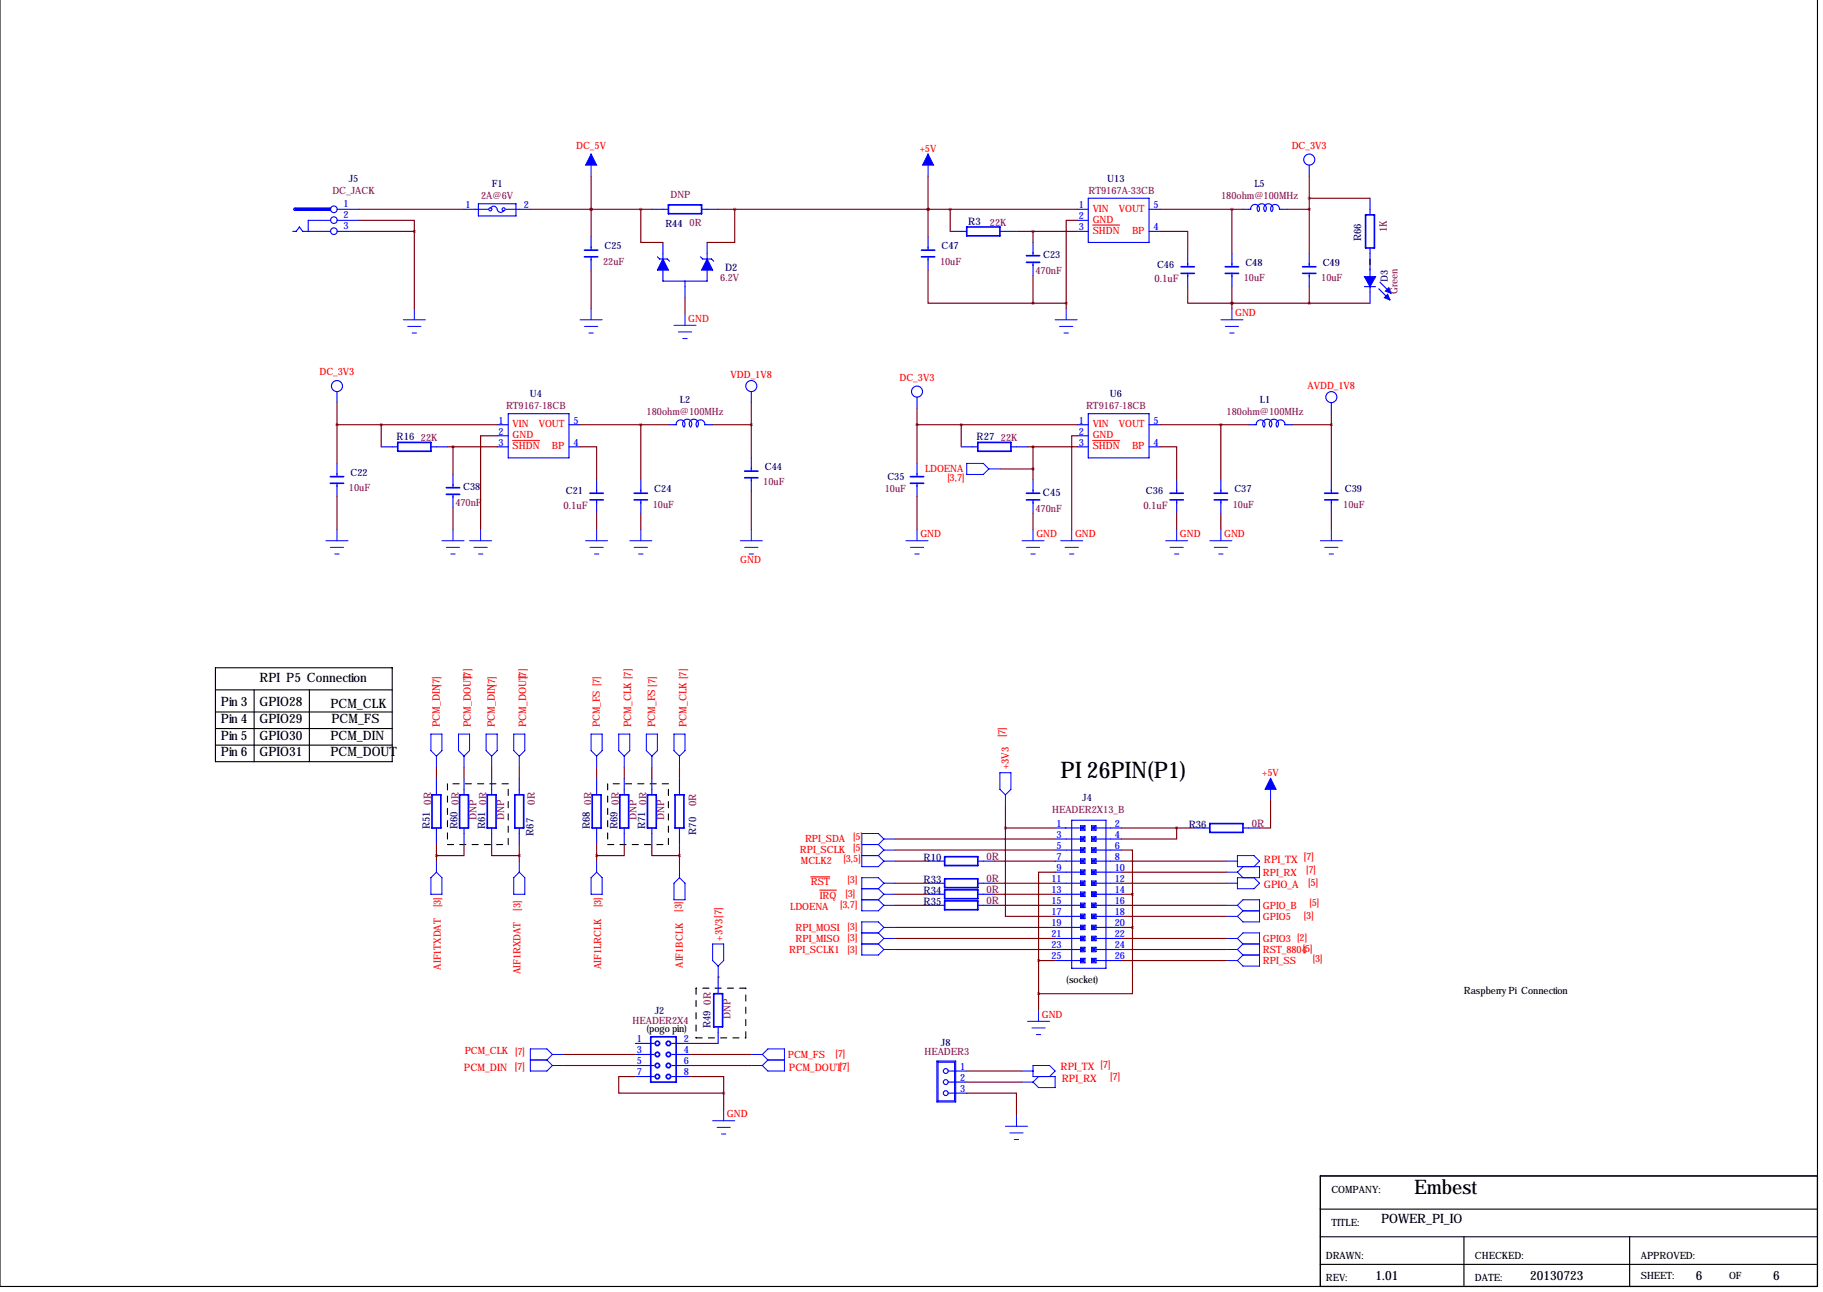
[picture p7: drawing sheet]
<svg xmlns="http://www.w3.org/2000/svg" width="419mm" height="297mm" viewBox="0 0 419 297" stroke-linecap="round" stroke-linejoin="round" font-family="sans-serif">
<g fill="none" stroke="#000" stroke-width=".25">
<path d="M417.8 -.1v295.9h-417.8v-295.9M49.5 158.6h40.7M49.5 153.5h40.7v21.6h-40.7zM58.4 158.6v16.5M71.1 158.6v16.5M49.5 163.7h40.7M49.5 167.5h40.7M49.5 171.3h40.7M303.5 278h114.3M417.8 270.4h-114.3v25.4M303.5 284.3h114.3M303.5 290.7h114.3"/>
<path d="M336.5 284.3v11.5M374.6 284.3v11.5"/>
</g>
<path d="M102.9 180.2v14M102.9 194.2h13.9M116.8 194.2v-14M116.8 180.2h-13.9M139.7 180.2v14M139.7 194.2h14M153.7 194.2v-14M153.7 180.2h-14M160 227.2v11.4M160 238.6h11.4M171.4 238.6v-11.4M171.4 227.2h-11.4" fill="none" stroke="#000" stroke-width=".25" stroke-dasharray="1.4 1.4"/>
<g fill="none" stroke="#00f" stroke-width=".25">
<path d="M301 38v2.5M67.3 53.2h.8l.7-1 .8 1h6.3M67.6 48l8.3-.1v.5h-8.1l-.2-.1zM75.9 50.7h-5v2.5M77.5 48.1h5M77.5 50.7h5M77.5 53.2h5M106.7 48.1h5.6M110 46.8h8.6v2.8h-8.6zM112.8 47.9a.87 .87 0 0 1 1-.4 .87 .87 0 0 1 .6 .9l.3 .3 .5 .1 .6-.4M116.3 48.1h5.6M135.9 54.5v3"/>
<path d="M135.9 59v3.1M149.9 48.1h3.8M151.1 59l.5 .5h1.8l.5 .6M152.4 55.7v8.9h10.2v-8.9M161 59l.5 .5h2.1l.5 .6M161.3 48.1h3.8M213.4 54.5v3M213.4 59v3.1M218.4 53.2h3.8M229.9 53.2h3.8M237.5 55.7v3.1M247.6 48.1h2.6"/>
<path d="M247.6 50.7h2.6M247.6 53.2h2.6M250.2 45.6h14v10.1h-14zM264.2 48.1h2.5M264.2 53.2h2.5M273 58.3v3M283.2 58.3v3M285.8 48.1h1.7a1.02 1.02 0 0 1 1.3-1.1 1.02 1.02 0 0 1 .5 1.6M289.3 48.6a1.07 1.07 0 0 1 0-1.4 1.07 1.07 0 0 1 1.5 0 1.07 1.07 0 0 1 0 1.4M290.8 48.6a1.07 1.07 0 0 1 0-1.4 1.07 1.07 0 0 1 1.5 0 1.07 1.07 0 0 1 .1 1.4M295.9 48.1h-1.8a1.02 1.02 0 0 0-1.3-1.1 1.02 1.02 0 0 0-.5 1.6M301 58.3v3"/>
<path d="M315 45.6v3.8M315 57v12.7M157.5 64.6v3.8M237.5 60.3v3.1M273 62.9v3M283.2 62.9v3M301 62.9v3M313.7 65.9h2.5M317 66.4l2.5 2.5M317.2 64.9l2.6 2.5M77.5 90v2.6M114.3 97.6h2.5"/>
<path d="M116.8 95.1h14v10.2h-14zM130.8 97.6h2.5M153.7 97.6l1.8 .1a1.02 1.02 0 0 1 1.2-1.1 1.02 1.02 0 0 1 .6 1.6M157.2 98.2a1.07 1.07 0 0 1 0-1.5 1.07 1.07 0 0 1 1.5 0 1.07 1.07 0 0 1 .1 1.5 1.06 1.06 0 0 1 0-1.5 1.06 1.06 0 0 1 1.5 0 1.06 1.06 0 0 1 0 1.5M162 97.7a1.02 1.02 0 0 0-1.2-1.1 1.02 1.02 0 0 0-.6 1.6M162.1 97.6h1.7M172.7 90v2.6M210.8 91.3v2.5M247.6 97.6h2.6M250.2 95.1h14v10.2h-14zM264.2 97.6h2.5M287 97.6l1.8 .1a1.02 1.02 0 0 1 1.3-1.1 1.02 1.02 0 0 1 .5 1.6"/>
<path d="M290.6 98.2a1.07 1.07 0 0 1 0-1.5 1.07 1.07 0 0 1 1.5 0 1.07 1.07 0 0 1 0 1.5M292.1 98.2a1.07 1.07 0 0 1 0-1.5 1.07 1.07 0 0 1 1.5 0 1.07 1.07 0 0 1 0 1.5M297.2 97.6l-1.8 .1a1.02 1.02 0 0 0-1.3-1.1 1.02 1.02 0 0 0-.5 1.6M306.1 92.6v2.5M77.5 106.5v3.1M77.5 111.1v3.1M87.6 102.7h3.8M99.1 102.7h3.8M104.1 109.1v3M104.1 113.7v3M114.3 100.2h2.5M114.3 102.7h2.5"/>
<path d="M130.8 102.7h2.5M137.2 110.3v3.1M137.2 114.9v3.1M147.3 110.3v3.1M147.3 114.9v3.1M172.7 105.3v3M172.7 109.8v3.1M210.8 106.5v3.1M210.8 111.1v3.1M221 102.7h3.8M232.4 102.7h3.8M237.5 110.3v3.1"/>
<path d="M237.5 114.9v3.1M247.6 100.2h2.6M247.6 102.7h2.6M264.2 102.7h2.5M270.5 110.3v3.1M270.5 114.9v3.1M280.7 110.3v3.1M280.7 114.9v3.1M306.1 110.3v3.1M306.1 114.9v3.1M100.3 178.9v3.8M106.7 178.9v3.8"/>
<path d="M113 178.9v3.8M119.4 178.9v3.8M137.2 178.9v3.8M143.5 178.9v3.8M149.9 178.9v3.8M156.2 178.9v3.8M100.3 190.4v3.8M106.7 190.4v3.8M113 190.4v3.8M119.4 190.4v3.8M137.2 190.4v3.8M143.5 190.4v3.8"/>
<path d="M149.9 190.4v3.8M156.2 190.4v3.8M213.4 198h3.8M224.8 198h3.8M242.6 190.4h5.6M242.6 198h5.8M242.6 192.9h5.8M242.6 195.4h5.8M246.4 188.6h7.9v34h-7.9zM248.4 189.9h1v1h-1zM248.4 192.4h1v1h-1zM248.4 194.9h1v1h-1z"/>
<path d="M248.4 197.5h1v1h-1zM251 189.9h1v1h-1zM251 192.4h1v1h-1zM251 194.9h1v1h-1zM251 197.5h1v1h-1zM252 190.4h5.8M252 198h5.8M252 192.9h5.8M252 195.4h5.8M274.3 190.4h3.8M285.8 190.4h3.8M213.4 203.1h3.8"/>
<path d="M213.4 205.6h3.8M213.4 208.1h3.8M224.8 203.1h3.8M224.8 205.6h3.8M224.8 208.1h3.8M242.6 203.1h5.8M242.6 205.6h5.8M242.6 208.1h5.8M242.6 200.5h5.8M242.6 210.7h5.8M242.6 213.2h5.8M242.6 215.8h5.8"/>
<path d="M242.6 218.3h5.8M248.4 200h1v1h-1zM248.4 202.6h1v1h-1zM248.4 205.1h1v1h-1zM248.4 207.6h1v1h-1zM248.4 210.2h1v1h-1zM248.4 212.7h1v1h-1zM248.4 215.3h1v1h-1zM248.4 217.8h1v1h-1zM251 200h1v1h-1zM251 202.6h1v1h-1zM251 205.1h1v1h-1z"/>
<path d="M251 207.6h1v1h-1zM251 210.2h1v1h-1zM251 212.7h1v1h-1zM251 215.3h1v1h-1zM251 217.8h1v1h-1zM252 203.1h5.8M252 205.6h5.8M252 208.1h5.8M252 200.5h5.8M252 210.7h5.8M252 213.2h5.8M252 215.8h5.8"/>
<path d="M252 218.3h5.8M146 239.9h4.4M154.4 239.9h4.3M165.1 224.6v3.9M165.1 236.1v3.8M242.6 220.8h5.8M248.4 220.3h1v1h-1zM251 220.3h1v1h-1zM252 220.8h5.8M146 242.4h4.4M146 245h4.4M146 247.5h4.4"/>
<path d="M154.4 242.4h4.3M154.4 245h4.3M154.4 247.5h4.3M215.4 244h4.3v9.4h-4.3zM215.6 244.2h3.9v8.9h-3.9zM217.9 246.2h4.3M217.9 248.8h4.3M217.9 251.3h4.3"/>
<circle cx="301" cy="36.7" r="1.27"/>
<circle cx="76.8" cy="53.1" r=".76"/>
<circle cx="76.8" cy="50.6" r=".76"/>
<circle cx="76.8" cy="48.1" r=".76"/>
<circle cx="112.7" cy="48.1" r=".36"/>
<circle cx="115.8" cy="48.1" r=".36"/>
<circle cx="77.5" cy="88.8" r="1.27"/>
<circle cx="172.7" cy="88.8" r="1.27"/>
<circle cx="210.8" cy="90" r="1.27"/>
<circle cx="306.1" cy="91.3" r="1.27"/>
<circle cx="217.4" cy="248.8" r=".56"/>
<circle cx="217.4" cy="251.3" r=".56"/>
<circle cx="217.4" cy="246.2" r=".56"/>
</g>
<path d="M251.2 51.7h6.2M117.9 101.3h6.2M251.2 101.3h6.2M186.4 201.6h4.4M188.5 204.6h3.8" fill="none" stroke="#f00" stroke-width=".25"/>
<g fill="#00f" stroke="#00f" stroke-width=".25">
<path d="M152.4 59.5l1.3 2.6h-2.6z"/>
<path d="M162.6 59.5l1.2 2.6h-2.5z"/>
<path d="M67.8 47.9h8.1v.5h-8.1z"/>
<path d="M313.7 63.6h1.3v2.3z"/>
<path d="M315 63.6h1.2l-1.2 2.3z"/>
<path d="M318.5 66.9l.8-.7 .5 1.2z"/>
<path d="M318.3 68.4l.7-.7 .5 1.2z"/>
<path d="M251.2 190.1h.5v.5h-.5z"/>
<path d="M248.7 190.1h.5v.5h-.5z"/>
<path d="M251.2 192.6h.5v.6h-.5z"/>
<path d="M248.7 192.6h.5v.6h-.5z"/>
<path d="M251.2 195.2h.5v.5h-.5z"/>
<path d="M248.7 195.2h.5v.5h-.5z"/>
<path d="M251.2 197.7h.5v.5h-.5z"/>
<path d="M248.7 197.7h.5v.5h-.5z"/>
<path d="M251.2 200.3h.5v.5h-.5z"/>
<path d="M248.7 200.3h.5v.5h-.5z"/>
<path d="M251.2 202.8h.5v.5h-.5z"/>
<path d="M248.7 202.8h.5v.5h-.5z"/>
<path d="M251.2 205.3h.5v.6h-.5z"/>
<path d="M248.7 205.3h.5v.6h-.5z"/>
<path d="M251.2 207.9h.5v.5h-.5z"/>
<path d="M248.7 207.9h.5v.5h-.5z"/>
<path d="M251.2 210.4h.5v.5h-.5z"/>
<path d="M248.7 210.4h.5v.5h-.5z"/>
<path d="M251.2 213h.5v.5h-.5z"/>
<path d="M248.7 213h.5v.5h-.5z"/>
<path d="M251.2 215.5h.5v.5h-.5z"/>
<path d="M248.7 215.5h.5v.5h-.5z"/>
<path d="M251.2 218h.5v.6h-.5z"/>
<path d="M248.7 218h.5v.6h-.5z"/>
<path d="M251.2 220.6h.5v.5h-.5z"/>
<path d="M248.7 220.6h.5v.5h-.5z"/>
</g>
<g fill="none" stroke="#00f" stroke-width=".38">
<path d="M134.4 59h3M134.4 57.5h3M153.7 47.1h7.6v2h-7.6zM211.8 59h3.1M211.8 57.5h3.1M222.2 52.2h7.7v2h-7.7zM236 58.8h3M313.9 49.4h2.1v7.6h-2.1zM236 60.3h3M271.5 62.9h3.1M271.5 61.3h3.1M281.7 62.9h3"/>
<path d="M281.7 61.3h3M299.5 62.9h3M299.5 61.3h3M75.9 111.1h3.1M75.9 109.6h3.1M91.4 101.7h7.7v2h-7.7zM102.6 113.7h3.1M102.6 112.1h3.1M135.6 114.9h3.1M135.6 113.4h3.1M145.8 114.9h3M145.8 113.4h3"/>
<path d="M171.2 109.8h3M171.2 108.3h3M209.3 111.1h3M209.3 109.6h3M224.8 101.7h7.6v2h-7.6zM236 114.9h3M236 113.4h3M269 114.9h3M269 113.4h3M279.1 114.9h3.1M279.1 113.4h3.1M304.5 114.9h3.1"/>
<path d="M304.5 113.4h3.1M99.3 182.7h2v7.7h-2zM105.7 182.7h2v7.7h-2zM112 182.7h2v7.7h-2zM118.4 182.7h2v7.7h-2zM136.1 182.7h2.1v7.7h-2.1zM142.5 182.7h2v7.7h-2zM148.8 182.7h2.1v7.7h-2.1zM155.2 182.7h2v7.7h-2zM217.2 197h7.6v2h-7.6zM278.1 189.3h7.7v2.1h-7.7zM217.2 202h7.6v2.1h-7.6z"/>
<path d="M217.2 204.6h7.6v2h-7.6zM217.2 207.1h7.6v2.1h-7.6zM149.6 238.4h5.8v10.4h-5.8zM164.1 228.5h2v7.6h-2z"/>
<circle cx="151.1" cy="239.9" r=".51"/>
<circle cx="153.7" cy="239.9" r=".51"/>
<circle cx="151.1" cy="242.4" r=".51"/>
<circle cx="151.1" cy="247.5" r=".51"/>
<circle cx="151.1" cy="245" r=".51"/>
<circle cx="153.7" cy="242.4" r=".51"/>
<circle cx="153.7" cy="247.5" r=".51"/>
<circle cx="153.7" cy="245" r=".51"/>
</g>
<g fill="none" stroke="#00f" stroke-width=".23">
<path d="M135.9 35.4v5.1M213.4 35.4v5.1M92.7 73.5h5.1M93.7 75h3.1M94.7 76.6h1.1M95.2 71v2.5M133.3 73.5h5.1M134.4 75h3M135.4 76.6h1M135.9 71v2.5M154.9 74.8h5.1M156 76.3h3"/>
<path d="M157 77.8h1M157.5 72.2v2.6M242.6 73.5h5M243.6 75h3M244.6 76.6h1M245.1 71v2.5M280.7 73.5h5.1M281.7 75h3M282.7 76.6h1M283.2 71v2.5M222.2 106.5h3.9l1.2 1.3-1.2 1.3h-3.9zM227.3 107.8h2.6"/>
<path d="M74.9 124.3h5.1M75.9 125.8h3.1M77 127.4h1M77.5 121.8v2.5M101.6 124.3h5.1M102.6 125.8h3.1M103.6 127.4h1M104.1 121.8v2.5M107.9 124.3h5.1M109 125.8h3M110 127.4h1M110.5 121.8v2.5"/>
<path d="M134.6 124.3h5.1M135.6 125.8h3.1M136.7 127.4h1M137.2 121.8v2.5M144.8 124.3h5.1M145.8 125.8h3M146.8 127.4h1M147.3 121.8v2.5M170.2 124.3h5.1M171.2 125.8h3M172.2 127.4h1M172.7 121.8v2.5"/>
<path d="M208.3 124.3h5.1M209.3 125.8h3M210.3 127.4h1M210.8 121.8v2.5M234.9 124.3h5.1M236 125.8h3M237 127.4h1M237.5 121.8v2.5M243.8 124.3h5.1M244.9 125.8h3M245.9 127.4h1M246.4 121.8v2.5"/>
<path d="M268 124.3h5M269 125.8h3M270 127.4h1M270.5 121.8v2.5M278.1 124.3h5.1M279.1 125.8h3.1M280.2 127.4h1M280.7 121.8v2.5M303.5 124.3h5.1M304.5 125.8h3.1M305.6 127.4h1M306.1 121.8v2.5"/>
<path d="M99.1 168.8h2.5v3.8l-1.3 1.2-1.2-1.2zM100.3 173.8v2.6M105.4 168.8h2.5v3.8l-1.2 1.2-1.3-1.2zM106.7 173.8v2.6M111.8 168.8h2.5v3.8l-1.3 1.2-1.2-1.2zM113 173.8v2.6M118.1 168.8h2.5v3.8l-1.2 1.2-1.3-1.2zM119.4 173.8v2.6M135.9 168.8h2.5v3.8l-1.2 1.2-1.3-1.2zM137.2 173.8v2.6M142.2 168.8h2.6v3.8l-1.3 1.2-1.3-1.2zM143.5 173.8v2.6"/>
<path d="M148.6 168.8h2.5v3.8l-1.2 1.2-1.3-1.2zM149.9 173.8v2.6M154.9 168.8h2.6v3.8l-1.3 1.2-1.3-1.2zM156.2 173.8v2.6M229.9 177.7h2.5v3.8l-1.3 1.2-1.2-1.2zM292.1 178.9v5.1M100.3 198v2.5M119.4 198v2.5M137.2 198v2.5M156.2 199.2v2.6M198.1 194.2h3.8M198.1 196.7h3.8"/>
<path d="M201.9 194.2l1.3 1.2M201.9 196.7l1.3 1.3M203.2 192.9h2.5M203.2 192.9l-1.3 1.3M203.2 192.9l-1.3-1.3h-3.8v7.6h3.8l1.3-1.2M203.2 195.4h2.5M203.2 195.4l-1.3 1.3M203.2 198h2.5M231.1 182.7v2.6M281.9 198h2.6M285.8 199.2l-1.3 1.3M288.3 199.2l1.3-1.2-1.3-1.3h-3.8v2.5h5.1v2.6h-5.1v2.5h3.8l1.3-1.2-1.3-1.3"/>
<path d="M100.3 200.5l1.3 1.3v3.8h-2.5v-3.8zM118.1 201.8l1.3-1.3 1.2 1.3v3.8h-2.5zM137.2 200.5l1.2 1.3v3.8h-2.5v-3.8zM156.2 201.8l1.3 1.3v3.8h-2.6v-3.8zM163.8 217h2.6v3.8l-1.3 1.3-1.3-1.3zM198.1 217h3.8M198.1 214.5h3.8M198.1 204.3h3.8M198.1 206.9h3.8M201.9 214.5l1.3 1.3M201.9 217l1.3 1.3M201.9 204.3l1.3 1.3"/>
<path d="M201.9 206.9l1.3 1.2M203.2 205.6h2.5M203.2 203.1l-1.3-1.3h-3.8v7.6h3.8l1.3-1.3M203.2 213.2l-1.3-1.3h-3.8v7.7h3.8l1.3-1.3M203.2 215.8h2.5M203.2 215.8l-1.3 1.2M203.2 213.2h2.5M203.2 213.2l-1.3 1.3M203.2 218.3h2.5M203.2 203.1h2.5M203.2 203.1l-1.3 1.2M203.2 205.6l-1.3 1.3"/>
<path d="M203.2 208.1h2.5M281.9 215.8h2.6M281.9 218.3h2.6M281.9 203.1h2.6M281.9 208.1h2.6M281.9 210.7h2.6M281.9 200.5h2.6M284.5 215.8l1.3-1.3h3.8v7.6h-3.8l-1.3-1.3M284.5 208.1l1.3-1.2h3.8v5h-3.8l-1.3-1.2M284.5 218.3l1.3 1.3M284.5 215.8l1.3 1.2M284.5 208.1l1.3 1.3"/>
<path d="M284.5 200.5l1.3 1.3M285.8 217h3.8M285.8 219.6h3.8M285.8 209.4h3.8M285.8 219.6l-1.3 1.2M285.8 217l-1.3 1.3M285.8 209.4l-1.3 1.3M165.1 222.1v2.5M236.2 234.8h5.1M237.2 236.3h3.1M238.3 237.9h1M238.8 232.3v2.5"/>
<path d="M281.9 220.8h2.6M121.9 243.7h3.8M125.7 243.7l1.3 1.3M127 242.4h2.5M127 242.4l-1.3-1.2h-3.8v5h3.8l1.3-1.2M127 242.4l-1.3 1.3M127 245h2.5M163.8 257.7h5.1M164.8 259.2h3.1M166.4 255.1v2.6M172.7 242.4h2.6M172.7 245h2.6"/>
<path d="M175.3 242.4l1.2 1.3M175.3 242.4l1.2-1.2h3.8v5h-3.8l-1.2-1.2M176.5 243.7h3.8M176.5 243.7l-1.2 1.3M231.1 258.9h5.1M233.7 256.4v2.5M234.9 246.2h2.6M234.9 248.8h2.6M238.8 247.5l-1.3 1.3M241.3 247.5l1.3-1.3-1.3-1.2h-3.8v2.5h5.1v2.5h-3.8l-1.3-1.2M165.9 260.7h1M232.2 260.5h3"/>
<path d="M233.2 262h1"/>
</g>
<g fill="#00f" stroke="#00f" stroke-width=".23">
<path d="M135.9 35.4l1.3 2.6h-2.6z"/>
<path d="M213.4 35.4l1.2 2.6h-2.5z"/>
<path d="M292.1 178.9l1.3 2.6h-2.6z"/>
</g>
<g fill="none" stroke="#800000" stroke-width=".25">
<path d="M82.5 50.7h12.7v2.5M82.5 53.2h12.7M82.5 48.1h24.2M95.2 53.2v17.8M121.9 48.1h28M135.9 48.1h.1M135.9 40.5v14M147.3 48.1v7.6h5.1M165.1 48.1h82.5M168.9 48.1v7.6h-6.3M213.4 48.1h.1M213.4 40.5v14"/>
<path d="M218.4 48.1v5.1M233.7 53.2h13.9M237.5 53.2v2.5M247.6 50.7h-2.5v19M266.7 53.2h6.3v5.1M266.7 48.1h19.1M283.2 48.1v10.2M295.9 48.1h5.1M301 40.5v17.8M301 45.6h14M315 59.5v1.3M135.9 62.1v8.9"/>
<path d="M157.5 68.4v3.8M213.4 62.1v7.6h24.1M237.5 63.4v6.3M237.5 69.7h7.6M245.1 69.7v1.3M273 65.9v3.8h10.2M283.2 69.7h.1M283.2 69.7h31.8M283.2 65.9v5.1M301 65.9v3.8M77.5 92.6v13.9M77.5 97.6h36.8"/>
<path d="M87.6 97.6v5.1M133.3 97.6h20.4M147.3 97.6v12.7M163.8 97.6h8.9M172.7 92.6v12.7M210.8 93.8v12.7M210.8 97.6h36.8M221 97.6v5.1M266.7 97.6h20.3M280.7 97.6v12.7M297.2 97.6h8.9M306.1 95.1v15.2"/>
<path d="M77.5 114.2v7.6M102.9 102.7h11.4M104.1 102.7v6.4M104.1 116.7v5.1M114.3 100.2h-3.8v21.6M133.3 102.7h3.9v7.6M137.2 118v3.8M147.3 118v3.8M172.7 112.9v8.9M210.8 114.2v7.6M229.9 107.8h7.6M236.2 102.7h11.4"/>
<path d="M237.5 102.7v7.6M237.5 118v3.8M247.6 100.2h-1.2v21.6M266.7 102.7h3.8v7.6M270.5 118v3.8M280.7 118v3.8M306.1 118v3.8M100.3 176.4v2.5M106.7 176.4v2.5M113 176.4v2.5M119.4 176.4v2.5M137.2 176.4v2.5"/>
<path d="M143.5 176.4v2.5M149.9 176.4v2.5M156.2 176.4v2.5M100.3 194.2v3.8M106.7 194.2v2.5h-6.4M113 194.2v2.5h6.4M119.4 194.2v3.8M137.2 194.2v3.8M143.5 194.2v2.5h-6.3M149.9 194.2v2.5h6.3M156.2 194.2v5M205.7 198h7.7"/>
<path d="M205.7 192.9h36.9M205.7 195.4h36.9M228.6 198h14M231.1 190.4v20.3h11.5M231.1 185.3v5.1M231.1 190.4h11.5M257.8 195.4h2.5v10.2M257.8 198h24.1M257.8 190.4h16.5M270.5 190.4v2.5h-12.7M292.1 184v6.4h-2.5M205.7 208.1h7.7"/>
<path d="M205.7 218.3h36.9M205.7 215.8h36.9M205.7 203.1h7.7M205.7 205.6h7.7M205.7 213.2h36.9M228.6 208.1h14M228.6 203.1h14M228.6 205.6h14M242.6 200.5h-3.8v20.3M257.8 208.1h24.1M257.8 210.7h24.1M257.8 218.3h24.1"/>
<path d="M257.8 215.8h24.1M257.8 203.1h24.1M257.8 205.6h2.5M257.8 213.2h2.5M257.8 200.5h24.1M260.3 213.2v15.3h-21.5M260.3 205.6v7.6M158.7 239.9h6.4M165.1 224.6h.1M238.8 220.8h3.8M238.8 220.8v11.5M257.8 220.8h24.1"/>
<path d="M129.5 242.4h16.5M129.5 245h16.5M146 247.5h-3.8v3.8h24.2M158.7 247.5h7.7v3.8M158.7 242.4h14M158.7 245h14M166.4 251.3v3.8M222.2 251.3h11.5v5.1M222.2 246.2h12.7M222.2 248.8h12.7"/>
</g>
<path d="M238.7 220.8a.05 .05 0 0 0 .1 0 .05 .05 0 0 0-.1 0zM238.7 228.5a.05 .05 0 0 0 .1 0 .05 .05 0 0 0-.1 0zM260.3 205.6a.05 .05 0 0 0 .1 0 .05 .05 0 0 0-.1 0zM260.3 213.2a.05 .05 0 0 0 .1 0 .05 .05 0 0 0-.1 0zM104.1 102.7a.05 .05 0 0 0 .1 0 .05 .05 0 0 0-.1 0zM87.6 97.6a.05 .05 0 0 0 .1 0 .05 .05 0 0 0-.1 0zM218.4 48.1a.05 .05 0 0 0 .1 0 .05 .05 0 0 0-.1 0zM166.3 251.3a.05 .05 0 0 0 .1 0 .05 .05 0 0 0-.1 0zM77.4 97.6a.05 .05 0 0 0 .1 0 .05 .05 0 0 0-.1 0zM213.3 48.1a.05 .05 0 0 0 .1 0 .05 .05 0 0 0-.1 0zM213.3 48.1a.05 .05 0 0 0 .1 0 .05 .05 0 0 0-.1 0zM231.1 190.4a.05 .05 0 0 0 .1 0 .05 .05 0 0 0-.1 0zM306 97.6a.05 .05 0 0 0 .1 0 .05 .05 0 0 0-.1 0zM95.2 53.2a.05 .05 0 0 0 .1 0 .05 .05 0 0 0-.1 0zM280.6 97.6a.05 .05 0 0 0 .1 0 .05 .05 0 0 0-.1 0zM100.3 196.7a.05 .05 0 0 0 .1 0 .05 .05 0 0 0-.1 0zM137.1 196.7a.05 .05 0 0 0 .1 0 .05 .05 0 0 0-.1 0z" fill="#800000" stroke="#800000" stroke-width=".63"/>
<text font-size="5.3" x="243.8" y="178.9">PI 26PIN(P1)</text>
<text font-size="4.6" x="325.1" y="274.4">Embest</text>
<g font-size="3">
<text x="59.7" y="156.8">RPI P5 Connection</text>
<text x="50.8" y="166.2">Pin 4</text>
<text x="50.8" y="162.4">Pin 3</text>
<text x="59.7" y="166.2">GPIO29</text>
<text x="59.7" y="162.4">GPIO28</text>
<text x="75.9" y="162.7">PCM_CLK</text>
<text x="76.2" y="166.2">PCM_FS</text>
<text x="50.8" y="173.8">Pin 6</text>
<text x="50.8" y="170">Pin 5</text>
<text x="59.7" y="173.8">GPIO31</text>
<text x="59.7" y="170">GPIO30</text>
<text x="75.9" y="173.8">PCM_DOUT</text>
<text x="75.9" y="170">PCM_DIN</text>
<text x="317.5" y="281.2">POWER_PI_IO</text>
<text x="316.2" y="294.2">1.01</text>
<text x="351.8" y="294.2">20130723</text>
<text x="389.9" y="294.2">6</text>
<text x="407.7" y="294.2">6</text>
</g>
<g font-size="2.4" fill="#000080">
<text x="222.6" y="51.7">R3</text>
<text x="312.9" y="55.5" transform="rotate(-90 312.9 55.5)">R66</text>
<text x="166.7" y="62.3">D2</text>
<text x="91.2" y="101.2">R16</text>
<text x="224.5" y="101.2">R27</text>
<text x="239.8" y="114">C45</text>
<text x="98.8" y="190.6" transform="rotate(-90 98.8 190.6)">R51</text>
<text x="105.2" y="190.6" transform="rotate(-90 105.2 190.6)">R60</text>
<text x="111.5" y="190.6" transform="rotate(-90 111.5 190.6)">R61</text>
<text x="135.6" y="190.6" transform="rotate(-90 135.6 190.6)">R68</text>
<text x="142" y="190.6" transform="rotate(-90 142 190.6)">R69</text>
<text x="148.3" y="190.6" transform="rotate(-90 148.3 190.6)">R71</text>
<text x="160" y="191.9" transform="rotate(-90 160 191.9)">R70</text>
<text x="273.3" y="190.4">R36</text>
<text x="122.7" y="192.1" transform="rotate(-90 122.7 192.1)">R67</text>
<text x="212.3" y="198">R10</text>
<text x="212.3" y="203.1">R33</text>
<text x="212.3" y="205.6">R34</text>
<text x="212.3" y="208.1">R35</text>
<text x="163.3" y="236.3" transform="rotate(-90 163.3 236.3)">R49</text>
</g>
<g font-size="2.4" fill="#800080">
<text x="318.8" y="53.5" transform="rotate(-90 318.8 53.5)">1K</text>
<text x="265.4" y="64.9">0.1uF</text>
<text x="129.6" y="117">0.1uF</text>
<text x="262.9" y="117">0.1uF</text>
<text x="99.1" y="185" transform="rotate(-90 99.1 185)">0R</text>
<text x="105.5" y="185" transform="rotate(-90 105.5 185)">0R</text>
<text x="111.8" y="185" transform="rotate(-90 111.8 185)">0R</text>
<text x="123" y="185" transform="rotate(-90 123 185)">0R</text>
<text x="135.9" y="185" transform="rotate(-90 135.9 185)">0R</text>
<text x="142.3" y="185" transform="rotate(-90 142.3 185)">0R</text>
<text x="148.6" y="185" transform="rotate(-90 148.6 185)">0R</text>
<text x="160.1" y="185.3" transform="rotate(-90 160.1 185.3)">0R</text>
<text x="109.5" y="188.6" transform="rotate(-90 109.5 188.6)">DNP</text>
<text x="115.9" y="188.6" transform="rotate(-90 115.9 188.6)">DNP</text>
<text x="146.4" y="188.6" transform="rotate(-90 146.4 188.6)">DNP</text>
<text x="152.7" y="188.6" transform="rotate(-90 152.7 188.6)">DNP</text>
<text x="287.8" y="190.2">0R</text>
<text x="226.8" y="197.8">0R</text>
<text x="226.8" y="202.9">0R</text>
<text x="226.8" y="205.4">0R</text>
<text x="226.8" y="207.9">0R</text>
<text x="163.4" y="231" transform="rotate(-90 163.4 231)">0R</text>
<text x="168" y="234.3" transform="rotate(-90 168 234.3)">DNP</text>
</g>
<g font-size="2.4" fill="#f00">
<text x="108.3" y="156.1" transform="rotate(-90 108.3 156.1)">[7]</text>
<text x="121" y="156.1" transform="rotate(-90 121 156.1)">[7]</text>
<text x="101.1" y="167.2" transform="rotate(-90 101.1 167.2)">PCM_DIN[7]</text>
<text x="108.3" y="167.2" transform="rotate(-90 108.3 167.2)">PCM_DOUT</text>
<text x="113.8" y="167.2" transform="rotate(-90 113.8 167.2)">PCM_DIN[7]</text>
<text x="121" y="167.2" transform="rotate(-90 121 167.2)">PCM_DOUT</text>
<text x="145.1" y="167.2" transform="rotate(-90 145.1 167.2)">PCM_CLK [7]</text>
<text x="150.6" y="167.2" transform="rotate(-90 150.6 167.2)">PCM_FS [7]</text>
<text x="157.8" y="167.2" transform="rotate(-90 157.8 167.2)">PCM_CLK [7]</text>
<text x="231.2" y="169.6" transform="rotate(-90 231.2 169.6)">[7]</text>
<text x="231.9" y="176.9" transform="rotate(-90 231.9 176.9)">+3V3</text>
<text x="299.7" y="197.8">[7]</text>
<text x="290.6" y="198.5">RPI_TX</text>
<text x="300.7" y="203.6">[5]</text>
<text x="290.6" y="204.1">GPIO_A</text>
<text x="166.1" y="216.3" transform="rotate(-90 166.1 216.3)">+3V3[7]</text>
<text x="243.8" y="246">RPI_TX [7]</text>
<text x="106.7" y="246.2">PCM_DIN [7]</text>
<text x="181.4" y="246.2">PCM_DOUT[7]</text>
<text x="244.1" y="248.8">RPI_RX</text>
<text x="255.2" y="248.3">[7]</text>
</g>
<g font-size="2.3" fill="#f00">
<text x="132.5" y="34.1">DC_5V</text>
<text x="211.4" y="34.9">+5V</text>
<text x="297" y="34.1">DC_3V3</text>
<text x="251.2" y="48.6">VIN</text>
<text x="251.2" y="51.2">GND</text>
<text x="251.2" y="53.7">SHDN</text>
<text x="257.2" y="48.6">VOUT</text>
<text x="260.2" y="53.7">BP</text>
<text x="158.2" y="74">GND</text>
<text x="284" y="72.8">GND</text>
<text x="73.5" y="86.2">DC_3V3</text>
<text x="168" y="87">VDD_1V8</text>
<text x="206.8" y="87.5">DC_3V3</text>
<text x="300.6" y="89.5">AVDD_1V8</text>
<text x="117.9" y="98.2">VIN</text>
<text x="117.9" y="100.7">GND</text>
<text x="123.9" y="98.2">VOUT</text>
<text x="251.2" y="98.2">VIN</text>
<text x="251.2" y="100.7">GND</text>
<text x="257.2" y="98.2">VOUT</text>
<text x="117.9" y="103.2">SHDN</text>
<text x="126.9" y="103.2">BP</text>
<text x="251.2" y="103.2">SHDN</text>
<text x="260.2" y="103.2">BP</text>
<text x="212.7" y="108.6">LDOENA</text>
<text x="217.8" y="110.6">[3,7]</text>
<text x="211.6" y="123.6">GND</text>
<text x="238.3" y="123.6">GND</text>
<text x="247.1" y="123.6">GND</text>
<text x="271.3" y="123.6">GND</text>
<text x="281.4" y="123.6">GND</text>
<text x="170.2" y="129.4">GND</text>
<text x="137.9" y="167.2" transform="rotate(-90 137.9 167.2)">PCM_FS [7]</text>
<text x="290.2" y="178.4">+5V</text>
<text x="183.9" y="196.2">RPI_SCLK</text>
<text x="185.1" y="193.7">RPI_SDA</text>
<text x="196.1" y="193.2">[5]</text>
<text x="196.1" y="195.7">[5]</text>
<text x="184.1" y="198.7">MCLK2</text>
<text x="186.4" y="203.6">RST</text>
<text x="193.9" y="198.2">[3,5]</text>
<text x="194.9" y="203.1">[3]</text>
<text x="290.3" y="201.3">RPI_RX</text>
<text x="300.3" y="200.8">[7]</text>
<text x="101.4" y="208.6" transform="rotate(-90 101.4 208.6)">[3]</text>
<text x="119.6" y="209.4" transform="rotate(-90 119.6 209.4)">[3]</text>
<text x="138.2" y="208.6" transform="rotate(-90 138.2 208.6)">[3]</text>
<text x="156.7" y="209.6" transform="rotate(-90 156.7 209.6)">[3]</text>
<text x="181.7" y="209.2">LDOENA</text>
<text x="188.5" y="206.6">IRQ</text>
<text x="193.2" y="208.7">[3,7]</text>
<text x="194.4" y="206.1">[3]</text>
<text x="290.3" y="208.9">GPIO_B</text>
<text x="301" y="208.4">[5]</text>
<text x="182.9" y="214">RPI_MOSI</text>
<text x="194.9" y="213.7">[3]</text>
<text x="290.3" y="211.4">GPIO5</text>
<text x="299.8" y="211.2">[3]</text>
<text x="181.4" y="219.1">RPI_SCLK1</text>
<text x="182.9" y="216.5">RPI_MISO</text>
<text x="194.9" y="216.3">[3]</text>
<text x="194.9" y="219.1">[3]</text>
<text x="290.3" y="221.6">RPI_SS</text>
<text x="290.3" y="219.1">RST_8804[5]</text>
<text x="290.3" y="216.5">GPIO3 [2]</text>
<text x="301.8" y="221.1">[3]</text>
<text x="101.4" y="222.9" transform="rotate(-90 101.4 222.9)">AIF1TXDAT</text>
<text x="119.6" y="223.9" transform="rotate(-90 119.6 223.9)">AIF1RXDAT</text>
<text x="138.2" y="222.8" transform="rotate(-90 138.2 222.8)">AIF1LRCLK</text>
<text x="157" y="222.5" transform="rotate(-90 157 222.5)">AIF1BCLK</text>
<text x="239.5" y="234">GND</text>
<text x="106.8" y="242.4">PCM_CLK [7]</text>
<text x="181.1" y="243.2">PCM_FS</text>
<text x="192.1" y="242.9">[7]</text>
<text x="167.1" y="256.9">GND</text>
</g>
<g font-size="2.3" fill="#000080">
<text x="80.2" y="41.8">J5</text>
<text x="254.6" y="41.8">U13</text>
<text x="113" y="43">F1</text>
<text x="288.4" y="43">L5</text>
<text x="153" y="52.2">R44</text>
<text x="139" y="57.3">C25</text>
<text x="216.5" y="57.3">C47</text>
<text x="239.8" y="59.3">C23</text>
<text x="266" y="61.6">C46</text>
<text x="286.3" y="61.1">C48</text>
<text x="304.1" y="61.1">C49</text>
<text x="319" y="64.7" transform="rotate(-90 319 64.7)">D3</text>
<text x="121.8" y="91.3">U4</text>
<text x="156.3" y="92.6">L2</text>
<text x="255.2" y="91.3">U6</text>
<text x="289.6" y="92.6">L1</text>
<text x="80.6" y="109.3">C22</text>
<text x="106.5" y="112.6">C38</text>
<text x="130.1" y="113.7">C21</text>
<text x="150.4" y="113.2">C24</text>
<text x="175.8" y="108.1">C44</text>
<text x="204" y="110.4">C35</text>
<text x="263.5" y="113.7">C36</text>
<text x="283.8" y="113.2">C37</text>
<text x="309.2" y="113.2">C39</text>
<text x="248.8" y="184.3">J4</text>
<text x="150.5" y="233">J2</text>
<text x="216.3" y="240.4">J8</text>
</g>
<g font-size="2.3" fill="#800080">
<text x="76.4" y="44.6">DC_JACK</text>
<text x="110.6" y="45.8">2A@6V</text>
<text x="154.1" y="45.6">DNP</text>
<text x="250.2" y="44.6">RT9167A-33CB</text>
<text x="280.7" y="45.8">180ohm@100MHz</text>
<text x="158.5" y="51.9">0R</text>
<text x="227.6" y="51.9">22K</text>
<text x="138.6" y="60.8">22uF</text>
<text x="165.6" y="64.6">6.2V</text>
<text x="216.1" y="60.8">10uF</text>
<text x="238" y="63.1">470nF</text>
<text x="286" y="64.6">10uF</text>
<text x="303.7" y="64.6">10uF</text>
<text x="321.3" y="67.5" transform="rotate(-90 321.3 67.5)">Green</text>
<text x="116.3" y="94.1">RT9167-18CB</text>
<text x="148.6" y="95.4">180ohm@100MHz</text>
<text x="249.7" y="94.1">RT9167-18CB</text>
<text x="282" y="95.4">180ohm@100MHz</text>
<text x="96.8" y="101.5">22K</text>
<text x="230.1" y="101.5">22K</text>
<text x="80.2" y="112.9">10uF</text>
<text x="175.5" y="111.6">10uF</text>
<text x="203.4" y="113.1">10uF</text>
<text x="104.7" y="116.4">470nF</text>
<text x="150.1" y="116.7">10uF</text>
<text x="238" y="117.7">470nF</text>
<text x="283.4" y="116.7">10uF</text>
<text x="308.8" y="116.7">10uF</text>
<text x="241.9" y="186.8">HEADER2X13_B</text>
<text x="145.4" y="235.3">HEADER2X4</text>
<text x="212.5" y="242.4">HEADER3</text>
</g>
<g font-size="2.3" fill="#00f">
<text x="79" y="47.6">1</text>
<text x="107" y="47.9">1</text>
<text x="120.4" y="47.9">2</text>
<text x="248" y="47.9">1</text>
<text x="265.2" y="47.9">5</text>
<text x="79" y="50.2">2</text>
<text x="79" y="52.7">3</text>
<text x="248" y="50.4">2</text>
<text x="248" y="52.9">3</text>
<text x="265.2" y="52.9">4</text>
<text x="114.6" y="97.4">1</text>
<text x="114.6" y="99.9">2</text>
<text x="131.8" y="97.4">5</text>
<text x="248" y="97.4">1</text>
<text x="248" y="99.9">2</text>
<text x="265.2" y="97.4">5</text>
<text x="114.6" y="102.5">3</text>
<text x="131.8" y="102.5">4</text>
<text x="248" y="102.5">3</text>
<text x="265.2" y="102.5">4</text>
<text x="242.9" y="190.1">1</text>
<text x="256.3" y="190.1">2</text>
<text x="242.9" y="192.6">3</text>
<text x="242.9" y="195.2">5</text>
<text x="242.9" y="197.7">7</text>
<text x="256.3" y="192.6">4</text>
<text x="256.3" y="195.2">6</text>
<text x="256.3" y="197.7">8</text>
<text x="241.7" y="202.8">11</text>
<text x="242.9" y="200.3">9</text>
<text x="256.3" y="200.3">10</text>
<text x="256.3" y="202.8">12</text>
<text x="241.7" y="205.3">13</text>
<text x="241.7" y="207.9">15</text>
<text x="256.3" y="205.3">14</text>
<text x="256.3" y="207.9">16</text>
<text x="241.7" y="210.4">17</text>
<text x="241.7" y="213">19</text>
<text x="241.7" y="215.5">21</text>
<text x="256.3" y="210.4">18</text>
<text x="256.3" y="213">20</text>
<text x="256.3" y="215.5">22</text>
<text x="241.7" y="218">23</text>
<text x="241.7" y="220.6">25</text>
<text x="256.3" y="218">24</text>
<text x="256.3" y="220.6">26</text>
<text x="146.4" y="239.6">1</text>
<text x="157.2" y="239.6">2</text>
<text x="146.4" y="242.2">3</text>
<text x="146.4" y="244.7">5</text>
<text x="157.2" y="242.2">4</text>
<text x="157.2" y="244.7">6</text>
<text x="220.7" y="246">1</text>
<text x="146.4" y="247.3">7</text>
<text x="157.2" y="247.3">8</text>
<text x="220.7" y="248.5">2</text>
<text x="220.7" y="251.1">3</text>
</g>
<g font-size="2.3">
<text x="245.1" y="225.9">(socket)</text>
<text x="336.5" y="228.5">Raspberry Pi Connection</text>
<text x="148.6" y="237.3">(pogo pin)</text>
<text x="306.1" y="274.2">COMPANY:</text>
<text x="306.1" y="281.8">TITLE:</text>
<text x="304.8" y="289.4">DRAWN:</text>
<text x="339.1" y="289.4">CHECKED:</text>
<text x="377.2" y="289.4">APPROVED:</text>
<text x="377.2" y="294">SHEET:</text>
<text x="397.5" y="294">OF</text>
<text x="304.8" y="294.5">REV:</text>
<text x="339.1" y="294.5">DATE:</text>
</g>
</svg>
